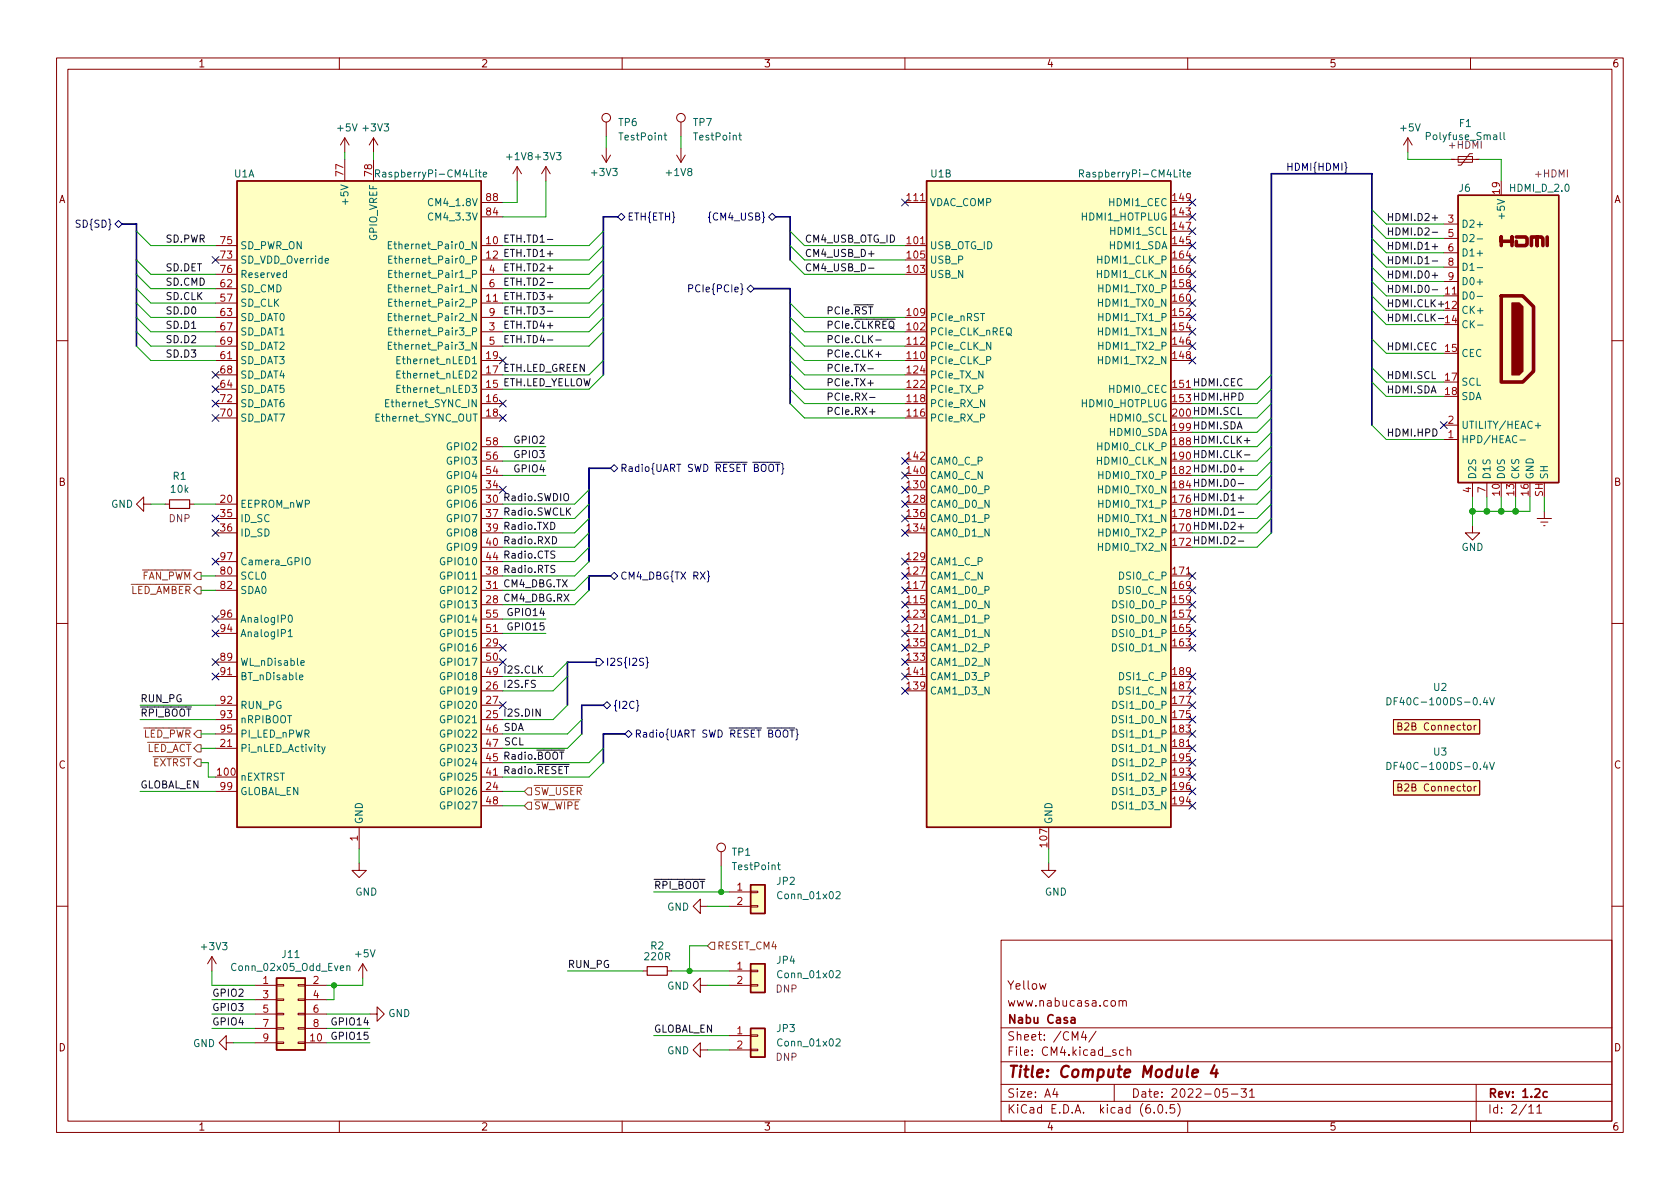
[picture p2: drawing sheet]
<svg xmlns="http://www.w3.org/2000/svg" width="297mm" height="210mm" viewBox="0 0 297 210" stroke-linecap="round" stroke-linejoin="round" font-family="sans-serif">
<g fill="none" stroke="#840000" stroke-width=".18">
<path d="M10 10.2h277v190.1h-277zM12 12.2h273v186.1h-273zM60 10.2v2M110 10.2v2M160 10.2v2M210 10.2v2M260 10.2v2M61 24.4l-.8 1.2M61 24.4v2.5M61 28.2v3.8M61 24.4l.7 1.2M66 24.4v2.5"/>
<path d="M66 28.2v3.8M66 24.4l-.7 1.2M66 24.4l.8 1.2M85.1 35.8h3.8M85.1 38.3h3.8M91.4 29.5l-.7 1.2M91.4 29.5v2.5M91.4 29.5l.8 1.2M96.5 29.5l-.7 1.2M96.5 29.5v2.5M96.5 29.5l.8 1.2M106.4 27.4l.8 1.3"/>
<path d="M107.2 21.6v2.5M107.2 26.2v2.5M107.9 27.4l-.7 1.3M119.6 27.4l.8 1.3M120.4 21.6v2.5M120.4 26.2v2.5M121.2 27.4l-.8 1.3M160 35.8h3.8M207 35.8h3.8M207 38.3h3.8M248.9 24.4l-.7 1.2M248.9 24.4v2.5"/>
<path d="M248.9 24.4l.8 1.2M255.3 39.6h2.5M256.5 28.2h5.1M257.8 27.7h2.5v1h-2.5zM260.3 27.2h-.5l-1.5 2h-.5M38.1 43.4h3.8M38.1 58.7h3.8M38.1 48.5h3.8M38.1 46h3.8M38.1 56.1h3.8M38.1 51h3.8M38.1 53.6h3.8"/>
<path d="M85.1 43.4h3.8M85.1 58.7h3.8M85.1 48.5h3.8M85.1 46h3.8M85.1 56.1h3.8M85.1 51h3.8M85.1 53.6h3.8M160 43.4h3.8M160 58.7h3.8M160 48.5h3.8M160 46h3.8M160 56.1h3.8"/>
<path d="M207 43.4h3.8M207 58.7h3.8M207 48.5h3.8M207 46h3.8M207 56.1h3.8M207 40.9h3.8M207 51h3.8M207 53.6h3.8M255.3 52.3h2.5M255.3 42.2h2.5M255.3 44.7h2.5M255.3 47.2h2.5"/>
<path d="M255.3 49.8h2.5M10 60.2h2M38.1 63.7h3.8M38.1 61.2h3.8M38.1 73.9h3.8M38.1 71.4h3.8M38.1 68.8h3.8M38.1 66.3h3.8M85.1 63.7h3.8M85.1 61.2h3.8M85.1 73.9h3.8M85.1 71.4h3.8"/>
<path d="M85.1 68.8h3.8M85.1 66.3h3.8M85.1 79h3.8M160 63.7h3.8M160 61.2h3.8M160 73.9h3.8M160 71.4h3.8M160 68.8h3.8M160 66.3h3.8M207 63.7h3.8M207 61.2h3.8M207 73.9h3.8"/>
<path d="M207 71.4h3.8M207 68.8h3.8M207 79h3.8M207 76.4h3.8M255.3 77.7h2.5M255.3 75.2h2.5M285 60.2h2M25.4 89.1v-1.2l-1.3 1.2 1.3 1.3v-1.3h1.3M29.2 89.1h.8M33.5 89.1h.8M38.1 91.7h3.8M38.1 89.1h3.8"/>
<path d="M38.1 99.3h3.8M38.1 94.2h3.8M85.1 91.7h3.8M85.1 89.1h3.8M85.1 99.3h3.8M85.1 86.6h3.8M85.1 94.2h3.8M85.1 84.1h3.8M85.1 81.5h3.8M85.1 96.8h3.8M160 91.7h3.8M160 89.1h3.8"/>
<path d="M160 99.3h3.8M160 86.6h3.8M160 94.2h3.8M160 84.1h3.8M160 81.5h3.8M207 91.7h3.8M207 89.1h3.8M207 86.6h3.8M207 94.2h3.8M207 84.1h3.8M207 81.5h3.8M207 96.8h3.8"/>
<path d="M260.3 93v1.2h1.3l-1.3 1.3-1.2-1.3h1.2M260.3 85.3v2.6M262.9 85.3v2.6M271.8 91.7h2.5M272.4 92.3h1.3M272.9 93h.3M273 90.4v1.3M10 110.2h2M38.1 104.4h3.8M38.1 112h3.8M38.1 109.5h3.8M38.1 101.8h3.8"/>
<path d="M38.1 117.1h3.8M38.1 119.6h3.8M85.1 106.9h3.8M85.1 104.4h3.8M85.1 112h3.8M85.1 109.5h3.8M85.1 101.8h3.8M85.1 117.1h3.8M85.1 114.5h3.8M85.1 119.6h3.8M160 106.9h3.8M160 104.4h3.8"/>
<path d="M160 112h3.8M160 109.5h3.8M160 101.8h3.8M160 117.1h3.8M160 114.5h3.8M160 119.6h3.8M207 106.9h3.8M207 104.4h3.8M207 112h3.8M207 109.5h3.8M207 101.8h3.8M207 114.5h3.8"/>
<path d="M207 119.6h3.8M285 110.2h2M38.1 127.2h3.8M38.1 124.7h3.8M38.1 132.3h3.8M38.1 129.8h3.8M38.1 137.4h3.8M38.1 139.9h3.8M85.1 122.2h3.8M85.1 127.2h3.8M85.1 124.7h3.8M85.1 132.3h3.8"/>
<path d="M85.1 129.8h3.8M85.1 137.4h3.8M85.1 134.9h3.8M85.1 139.9h3.8M160 122.2h3.8M207 122.2h3.8M207 127.2h3.8M207 124.7h3.8M207 132.3h3.8M207 129.8h3.8M207 137.4h3.8M207 134.9h3.8"/>
<path d="M207 139.9h3.8M246.4 127.2h15.2v2.6h-15.2zM246.4 138h15.2v2.6h-15.2zM260.7 128.2v.9M260.7 139v.9M261 128.2l-.3 .3M261 139l-.3 .3M63.5 152.6v1.3h1.3l-1.3 1.3-1.3-1.3h1.3M63.5 146.3v3.8M85.1 142.5h3.8M127.5 150.6v2.6M128.9 157.7h3.8"/>
<path d="M132.7 157.6h1.3v.3h-1.3zM185.4 152.6v1.3h1.3l-1.3 1.3-1.3-1.3h1.3M185.4 146.3v3.8M207 142.5h3.8M10 160.2h2M37.5 169.2l-.8 1.2M37.5 169.2v2.5M37.5 169.2l.7 1.2M45.1 174.2h3.8M45.1 176.8h3.8M45.1 179.3h3.8M48.9 179.2h1.3v.2h-1.3z"/>
<path d="M48.9 176.7h1.3v.2h-1.3zM48.9 174.1h1.3v.3h-1.3zM52.7 179.2h1.3v.2h-1.3zM52.7 176.7h1.3v.2h-1.3zM52.7 174.1h1.3v.3h-1.3zM54 174.2h3.8M54 176.8h3.8M54 179.3h3.8M64.1 170.4l-.7 1.3M64.1 170.4v2.6M64.1 170.4l.8 1.3M65.4 179.3h1.3v-1.3l1.2 1.3-1.2 1.3v-1.3"/>
<path d="M113.7 171.7h.7M118 171.7h.7M123.8 160.3v-1.3l-1.2 1.3 1.2 1.2v-1.2h1.3M123.8 174.2v-1.2l-1.2 1.2 1.2 1.3v-1.3h1.3M128.9 171.7h3.8M128.9 174.2h3.8M128.9 160.3h3.8M132.7 174.1h1.3v.3h-1.3zM132.7 171.6h1.3v.2h-1.3zM132.7 160.1h1.3v.3h-1.3zM177 166.3h108v32h-108zM183.8 173.9l.3 1 .3-.7 .2 .7 .3-1"/>
<path d="M197.9 177.1l.2-.2 .3 .1 .1 .9M197.9 176.9v1M198.5 177.1l.2-.2 .4 .1v.9M285 160.2h2M40 184.4v-1.3l-1.3 1.3 1.3 1.3v-1.3h1.3M45.1 184.4h3.8M45.1 181.9h3.8M48.9 184.3h1.3v.2h-1.3zM48.9 181.7h1.3v.3h-1.3zM52.7 184.3h1.3v.2h-1.3zM52.7 181.7h1.3v.3h-1.3zM54 184.4h3.8"/>
<path d="M54 181.9h3.8M60 198.3v2M110 198.3v2M123.8 185.7v-1.3l-1.2 1.3 1.2 1.2v-1.2h1.3M128.9 183.1h3.8M128.9 185.7h3.8M132.7 185.5h1.3v.3h-1.3zM132.7 183h1.3v.3h-1.3zM160 198.3v2M177 194.8h108M177 191.8h108M177 187.8h108"/>
<path d="M177 181.8h108M186.5 192.5l-.4 1h1M186.9 193v1M191.6 182.4l-.4 1h.9M191.9 182.9v1M193.8 182.4l-1.3 1.9M197 191.8v3M198.6 185.7l-.4-.1-.3 .3v.4l.2 .3h.5M199.3 185.8l.2-.2 .4 .1v.9M199.3 185.1v1.5M204.1 196.7v.1M204.9 195.4l.2-.1a.81 .81 0 0 1 .6 .7 .81 .81 0 0 1-.3 .8h-.2a.81 .81 0 0 1-.6-.6 .81 .81 0 0 1 .3-.8z"/>
<path d="M206.2 196.7v.1M207.6 195.3h-.7v.7l.2-.1 .5 .1 .1 .2-.1 .5-.2 .1-.5-.1M208.2 195.1a1.72 1.72 0 0 1 0 2.3M210 198.3v2M217 192.5h-.7l-.1 .7 .2-.1 .5 .1 .2 .2-.1 .5-.2 .1-.6-.1M217.7 193.5h1.2M219.4 192.5h1l-.5 .6 .4 .1v.7l-.2 .1h-.5l-.2-.1M220.9 193l.5-.5v1.5M220.9 194h.9M260 198.3v2M261 191.8v6.5M270.3 195.8l.4-.5v1.5"/>
<path d="M270.3 196.8h.9M271.7 195.8l.5-.5v1.5M271.7 196.8h.9"/>
<circle cx="107.2" cy="20.8" r=".76"/>
<circle cx="120.4" cy="20.8" r=".76"/>
<circle cx="127.5" cy="149.9" r=".76"/>
</g>
<path d="M189.4 180h.6l.1 .9M190.1 180.3l-.5 .1a.29 .29 0 0 0-.3 .2 .29 .29 0 0 0 .3 .3h.5M273.6 193.1l-.5-.1-.3 .3v.4l.2 .3h.6" fill="none" stroke="#840000" stroke-width=".3"/>
<path d="M210.8 189.8l1-.2v-.4l-.2-.1-.6 .1-.2 1 .2 .3 .6-.1M214.7 188.4l-.6 1.4h1.2M215.1 189.1l-.2 1.4" fill="none" stroke="#840000" stroke-width=".4"/>
<g fill="#ffffc2" stroke="#ffffc2" stroke-width=".18">
<path d="M132.7 170.4h2.6v5.1h-2.6z"/>
<path d="M257.8 34.5h17.8v50.8h-17.8z"/>
<path d="M132.7 156.5h2.6v5h-2.6z"/>
<path d="M246.4 127.2h15.2v2.6h-15.2z"/>
<path d="M246.4 138h15.2v2.6h-15.2z"/>
<path d="M132.7 181.9h2.6v5h-2.6z"/>
<path d="M163.8 32h43.2v114.3h-43.2z"/>
<path d="M48.9 173h5.1v12.7h-5.1z"/>
<path d="M41.9 32h43.2v114.3h-43.2z"/>
</g>
<path d="M41.9 32h43.2v114.3h-43.2zM163.8 32h43.2v114.3h-43.2zM257.8 34.5h17.8v50.8h-17.8zM132.7 156.5h2.6v5h-2.6zM48.9 173h5.1v12.7h-5.1zM132.7 170.4h2.6v5.1h-2.6zM132.7 181.9h2.6v5h-2.6z" fill="none" stroke="#840000" stroke-width=".25"/>
<g fill="none" stroke="#006464" stroke-width=".18">
<path d="M66.4 30.7l.6-.1 .1-.1v-.3l-.7-.2v1.3M66.7 30.7l.4 .6M84.6 30.5h.5M84.8 30v1.1l.3 .2M85.5 30.9l.6-.1-.1-.3h-.4l-.1 .1v.6h.5M117.4 23.9h.5M117.6 23.5v1.1l.3 .2M130.6 23.9h.5M130.8 23.5v1.1l.3 .2M190.9 30.7l.6-.1 .1-.1-.1-.3-.6-.2v1.3M191.2 30.7l.4 .6M209.1 30.5h.4"/>
<path d="M209.2 30v1.1l.3 .2M209.9 30.9l.6-.1v-.3h-.4l-.2 .1 .1 .6h.5M265.2 23.4v1.1l.2 .2M265.9 23.4v1.1l.2 .2M50.7 48.3l-.4-.1-.2 .3 .1 .5h.5M50.7 47.8v1.3M57.5 46.1l.6-.1-.1-.2-.3-.1-.2 .2 .1 .6h.4M68.7 43.3h.4M68.7 51h.4M68.7 56h.4M68.7 53.5h.4M68.7 45.9h.4"/>
<path d="M68.7 58.6h.4M68.7 48.4h.4M69.3 42.7h-.6v1.3h.6M69.3 50.4h-.6v1.2h.6M69.3 55.4h-.6v1.3h.6M69.3 52.9h-.6v1.3h.6M69.3 45.3h-.6v1.2h.6M69.3 58h-.6v1.2h.6M69.3 47.8h-.6v1.3h.6M261.2 52.4h.9M261.2 42.2h.9M261.2 47.3h.9"/>
<path d="M261.2 57.5h1M68.2 71.3h.4M68.7 61.1h.4M68.8 70.7h-.6v1.2h.6M69.3 60.5h-.6v1.3h.6M70.2 68.7h.4M70.2 66.2h.4M70.2 63.7h.4M70.8 68.1h-.6v1.3h.6M70.8 65.6h-.6v1.3h.6M70.8 63.1h-.6v1.2h.6M83.5 64.3h.8"/>
<path d="M268.7 77.8h1M271.5 75.3h.9M271.9 74.8v1M54.2 98.7l.1-.1a.43 .43 0 0 1 .5 .4v.5a.42 .42 0 0 1-.4 .4 .42 .42 0 0 1-.4-.4v-.5zM51 111.7l.3-.4v1.3M51 112.6h.7M51.1 108.8h.2a.68 .68 0 0 1 .4 .6 .68 .68 0 0 1-.4 .6 .84 .84 0 0 1-.2-1.2zM53 119.8l.6-.1-.1-.3h-.4l-.1 .1v.6h.5M53.2 117.2l.6-.1-.1-.2-.3-.1-.2 .2 .1 .6h.4M56.1 132.1h.5M56.3 131.6v1.1l.3 .2M56.9 132.1l.3 .8"/>
<path d="M57.5 132.1l-.4 1.1-.2 .1M245.2 123.4a.64 .64 0 0 1 .8 .6 .64 .64 0 0 1-.8 .6zM245.2 134.8a.64 .64 0 0 1 .8 .6 .64 .64 0 0 1-.8 .7zM263.4 123.4l.4 1.2 .4-1.2M263.4 134.8l.4 1.3 .4-1.3M137.5 152.9h.5M137.7 152.5v1.1l.3 .2M147.8 157.8l.5-.1 .2 .3-.7 .9h.7M61.3 170.9l.2-.1h.3l.1 .8M61.3 170.8v.8M147.8 171.8l.5-.2 .2 .4-.7 .9h.7M147.8 183.8l.5-.1 .2 .4-.7 .9h.7"/>
</g>
<path d="M265.4 43.4v-1.5v.8h1.9v-.8v1.5M265.4 52.3h3.8l1.9 1.9v11.5l-1.9 1.9h-3.8zM268.1 41.9h1.6l.3 .3v1l-.3 .2h-1.6v-.7M270.8 43.4v-1.5h1v1.5v-1.5h.7l.3 .3v1.2M273.6 41.9v1.5" fill="none" stroke="#840000" stroke-width=".63"/>
<path d="M267.3 53.6h1.3l.6 .6v11.5l-.6 .6h-1.3z" fill="#840000" stroke="#840000" stroke-width=".25"/>
<path d="M30 88.4h3.5v1.5h-3.5zM114.4 170.9h3.6v1.6h-3.6z" fill="none" stroke="#840000" stroke-width=".2"/>
<g fill="none" stroke="#000084" stroke-width=".18">
<path d="M20.3 39.6l.7-.6 .6 .6-.6 .7zM109.2 38.3l.7-.6 .6 .6-.6 .7zM135.9 38.3l.6-.6 .7 .6-.7 .7zM159.4 35.2l1.2 1.2M160.6 35.2l-1.2 1.2M210.2 37.7l1.2 1.3M210.2 35.2l1.2 1.2M211.4 35.2l-1.2 1.2M211.4 37.7l-1.2 1.3M237.7 28.7l.3 .2v.6l.2 .1-.2 .2v.6l-.3 .2M37.5 45.4l1.2 1.2M38.7 45.4l-1.2 1.2"/>
<path d="M121.8 51h.6l.1-.2-.1-.3-.6-.1v1.2M132.1 51l.6-.6 .6 .6-.6 .7zM210.2 45.4l1.2 1.2M210.2 40.3l1.2 1.2M210.2 50.4l1.2 1.3M210.2 58.1l1.2 1.2M210.2 55.5l1.2 1.2M210.2 53l1.2 1.2M210.2 47.9l1.2 1.2M210.2 42.8l1.2 1.2M211.4 45.4l-1.2 1.2M211.4 40.3l-1.2 1.2"/>
<path d="M211.4 50.4l-1.2 1.3M211.4 58.1l-1.2 1.2M211.4 55.5l-1.2 1.2M211.4 53l-1.2 1.2M211.4 47.9l-1.2 1.2M211.4 42.8l-1.2 1.2M37.5 73.3l1.2 1.2M37.5 70.8l1.2 1.2M37.5 68.2l1.2 1.2M37.5 65.7l1.2 1.2M38.7 73.3l-1.2 1.2M38.7 70.8l-1.2 1.2"/>
<path d="M38.7 68.2l-1.2 1.2M38.7 65.7l-1.2 1.2M88.3 70.8l1.2 1.2M88.3 63.1l1.2 1.3M88.3 73.3l1.2 1.2M89.5 70.8l-1.2 1.2M89.5 63.1l-1.2 1.3M89.5 73.3l-1.2 1.2M210.2 60.6l1.2 1.2M210.2 63.1l1.2 1.3M211.4 60.6l-1.2 1.2M211.4 63.1l-1.2 1.3"/>
<path d="M254.7 74.6l1.2 1.2M255.9 74.6l-1.2 1.2M37.5 91.1l1.2 1.2M37.5 93.6l1.2 1.2M37.5 98.7l1.2 1.2M38.7 91.1l-1.2 1.2M38.7 93.6l-1.2 1.2M38.7 98.7l-1.2 1.2M88.3 86l1.2 1.2M89.5 86l-1.2 1.2M107.9 82.8l.7-.6 .6 .6-.6 .6zM159.4 80.9l1.2 1.2"/>
<path d="M159.4 83.5l1.2 1.2M159.4 86l1.2 1.2M159.4 91.1l1.2 1.2M159.4 93.6l1.2 1.2M159.4 98.7l1.2 1.2M159.4 88.5l1.2 1.3M160.6 80.9l-1.2 1.2M160.6 83.5l-1.2 1.2M160.6 86l-1.2 1.2M160.6 91.1l-1.2 1.2M160.6 98.7l-1.2 1.2M160.6 93.6l-1.2 1.2"/>
<path d="M160.6 88.5l-1.2 1.3M37.5 111.4l1.2 1.2M37.5 108.9l1.2 1.2M37.5 116.5l1.2 1.2M37.5 119l1.2 1.2M38.7 111.4l-1.2 1.2M38.7 108.9l-1.2 1.2M38.7 116.5l-1.2 1.2M38.7 119l-1.2 1.2M88.3 113.9l1.2 1.3M88.3 116.5l1.2 1.2M89.5 113.9l-1.2 1.3"/>
<path d="M89.5 116.5l-1.2 1.2M105.4 116.5h.6l.7 .6-.7 .6h-.6zM107.9 101.8l.7-.6 .6 .6-.6 .7zM114.2 116.2l.3 .2v.6l.1 .2-.1 .2v.6l-.3 .1M125 101l.3 .2v.6l.2 .1-.2 .2v.6l-.3 .2M159.4 108.9l1.2 1.2M159.4 101.2l1.2 1.3M159.4 103.8l1.2 1.2M159.4 111.4l1.2 1.2M159.4 119l1.2 1.2M159.4 113.9l1.2 1.3M159.4 116.5l1.2 1.2"/>
<path d="M159.4 106.3l1.2 1.2M160.6 111.4l-1.2 1.2M160.6 106.3l-1.2 1.2M160.6 103.8l-1.2 1.2M160.6 108.9l-1.2 1.2M160.6 101.2l-1.2 1.3M160.6 119l-1.2 1.2M160.6 113.9l-1.2 1.3M160.6 116.5l-1.2 1.2M210.2 106.3l1.2 1.2M210.2 111.4l1.2 1.2M210.2 103.8l1.2 1.2"/>
<path d="M210.2 101.2l1.2 1.3M210.2 108.9l1.2 1.2M210.2 119l1.2 1.2M210.2 113.9l1.2 1.3M211.4 106.3l-1.2 1.2M211.4 111.4l-1.2 1.2M211.4 103.8l-1.2 1.2M211.4 101.2l-1.2 1.3M211.4 108.9l-1.2 1.2M211.4 119l-1.2 1.2M211.4 113.9l-1.2 1.3M88.3 124.1l1.2 1.2"/>
<path d="M89.5 124.1l-1.2 1.2M106.7 124.7l.6-.6 .6 .6-.6 .6zM110.5 129.8l.6-.6 .7 .6-.7 .6zM112.5 123.8l.3 .2v.6l.1 .2-.1 .2v.6l-.3 .2M159.4 121.6l1.2 1.2M160.6 121.6l-1.2 1.2M210.2 136.8l1.2 1.2M210.2 134.3l1.2 1.2M210.2 139.3l1.2 1.3M210.2 129.2l1.2 1.2M210.2 124.1l1.2 1.2M210.2 121.6l1.2 1.2"/>
<path d="M210.2 126.6l1.2 1.3M210.2 131.7l1.2 1.2M211.4 136.8l-1.2 1.2M211.4 134.3l-1.2 1.2M211.4 139.3l-1.2 1.3M211.4 129.2l-1.2 1.2M211.4 124.1l-1.2 1.2M211.4 121.6l-1.2 1.2M211.4 126.6l-1.2 1.3M211.4 131.7l-1.2 1.2M210.2 141.9l1.2 1.2M211.4 141.9l-1.2 1.2"/>
</g>
<path d="M34.3 104.4l.6-.6h.7v1.2h-.7zM34.9 101.2h.7v1.3h-.7l-.6-.7zM34.9 134.2h.7v1.3h-.7l-.6-.6zM34.9 131.7h.7v1.3h-.7l-.6-.7zM34.9 129.2h.7v1.2h-.7l-.6-.6zM93.3 139.3h.7v1.3h-.7l-.6-.7zM93.3 141.9h.7v1.2h-.7l-.6-.6zM125.7 166.6h.7v1.3h-.7l-.6-.6z" fill="none" stroke="#725600" stroke-width=".18"/>
<g fill="none" stroke="#0f0f0f" stroke-width=".18">
<path d="M253.2 38.5h1M96.8 50h.9M96.8 55h.9M96.8 42.3h.9M153.6 47.4h.9M153.6 44.9h.9M253.2 46.2h1M253.2 48.7h1M253.2 43.6h1M253.2 41.1h1M253.2 51.2h1M254.3 56.3h1"/>
<path d="M96.8 60.1h.9M153.4 65.2h1M153.4 67.7h1M153.7 70.3h1M153.7 72.8h1M154.8 60.1h1M154.8 62.7h1M220 77.9h1M97.4 92.4a.64 .64 0 0 1 .7 .6 .64 .64 0 0 1-.7 .6zM97.7 94.9a.64 .64 0 0 1 .7 .6 .64 .64 0 0 1-.7 .7zM98.1 97.5l-.5-.1-.2 .2v.3l.6 .3 .1 .3-.2 .2-.5-.1M218.9 83h1"/>
<path d="M218.9 85.5h1M218.9 95.7h1M218.9 93.1h1M218.9 90.6h1M218.9 88.1h1M220 80.4h1M98.1 100h-.5l-.2 .1v.4l.6 .2 .1 .3-.2 .2h-.5"/>
</g>
<path d="M21.6 39.6h2.5v21.6M109.2 38.3h-2.5v28M137.2 38.3h2.5v7.7M133.3 51h6.4v20.4M242.6 75.2v-44.5h-17.8v63.5M107.9 82.8h-3.8v16.5M105.4 117.1h-5.1v7.6M107.9 101.8h-3.8v2.6M106.7 124.7h-3.8v5.1M110.5 129.8h-3.8v5.1" fill="none" stroke="#000084" stroke-width=".3"/>
<g fill="none" stroke="#009600" stroke-width=".18">
<path d="M61 26.9v1.3M66 26.9v1.3M91.4 32v3.8h-2.5M96.5 32v6.3h-7.6M107.2 24.1v2.1M120.4 24.1v2.1M242.6 37.1l2.5 2.5h10.2M242.6 39.6l2.5 2.6h10.2M248.9 26.9v1.3h7.6M261.6 28.2h3.8v3.8M24.1 46l2.6 2.5h11.4M24.1 40.9l2.6 2.5h11.4"/>
<path d="M24.1 58.7l2.6 2.5h11.4M24.1 53.6l2.6 2.5h11.4M24.1 48.5l2.6 2.5h11.4M24.1 51l2.6 2.6h11.4M24.1 56.1l2.6 2.6h11.4M106.7 46l-2.6 2.5h-15.2M106.7 43.4l-2.6 2.6h-15.2M106.7 40.9l-2.6 2.5h-15.2M106.7 58.7l-2.6 2.5h-15.2M106.7 53.6l-2.6 2.5h-15.2M106.7 48.5l-2.6 2.5h-15.2M106.7 51l-2.6 2.6h-15.2"/>
<path d="M106.7 56.1l-2.6 2.6h-15.2M139.7 46l2.5 2.5h17.8M139.7 43.4l2.5 2.6h17.8M139.7 40.9l2.5 2.5h17.8M139.7 58.7l2.5 2.5h17.8M139.7 53.6l2.5 2.5h17.8M139.7 56.1l2.5 2.6h17.8M242.6 54.9l2.5 2.5h10.2M242.6 42.2l2.5 2.5h10.2M242.6 44.7l2.5 2.5h10.2M242.6 59.9l2.5 2.6h10.2M242.6 52.3l2.5 2.6h10.2"/>
<path d="M242.6 47.2l2.5 2.6h10.2M242.6 49.8l2.5 2.5h10.2M24.1 61.2l2.6 2.5h11.4M88.9 79h7.6M106.7 66.3l-2.6 2.5h-15.2M106.7 63.7l-2.6 2.6h-15.2M139.7 66.3l2.5 2.5h17.8M139.7 61.2l2.5 2.5h17.8M139.7 63.7l2.5 2.6h17.8M139.7 71.4l2.5 2.5h17.8M139.7 68.8l2.5 2.6h17.8M224.8 79l-2.6 2.5h-11.4"/>
<path d="M224.8 76.4l-2.6 2.6h-11.4M224.8 66.3l-2.6 2.5h-11.4M224.8 73.9l-2.6 2.5h-11.4M224.8 71.4l-2.6 2.5h-11.4M224.8 68.8l-2.6 2.6h-11.4M242.6 67.6l2.5 2.5h10.2M242.6 75.2l2.5 2.5h10.2M242.6 65l2.5 2.6h10.2M26.7 89.1h2.5M34.3 89.1h3.8M88.9 84.1h7.6M88.9 81.5h7.6"/>
<path d="M104.1 89.1l-2.5 2.6h-12.7M104.1 86.6l-2.5 2.5h-12.7M104.1 91.7l-2.5 2.5h-12.7M104.1 99.3l-2.5 2.5h-12.7M104.1 96.8l-2.5 2.5h-12.7M104.1 94.2l-2.5 2.6h-12.7M224.8 89.1l-2.6 2.6h-11.4M224.8 86.6l-2.6 2.5h-11.4M224.8 91.7l-2.6 2.5h-11.4M224.8 94.2l-2.6 2.6h-11.4M224.8 81.5l-2.6 2.6h-11.4M224.8 84.1l-2.6 2.5h-11.4"/>
<path d="M260.3 87.9v5.1M262.9 87.9v2.5M265.4 87.9v2.5M268 87.9v2.5M270.5 87.9v2.5h-10.2M273 87.9v2.5M35.6 104.4h2.5M35.6 101.8h2.5M88.9 112h7.6M88.9 109.5h7.6M100.3 119.6l-2.5 2.6h-8.9M100.3 117.1l-2.5 2.5h-8.9"/>
<path d="M104.1 104.4l-2.5 2.5h-12.7M104.1 101.8l-2.5 2.6h-12.7M24.8 139.9h13.3M24.8 124.7h13.3M24.8 127.2h13.3M35.6 129.8h2.5M35.6 132.3h2.5M35.6 134.9h1.2v2.5h1.3M88.9 139.9h3.8M100.3 124.7l-2.5 2.5h-8.9M102.9 127.2l-2.6 2.6h-11.4M102.9 129.8l-2.6 2.5h-11.4"/>
<path d="M106.7 132.3l-2.6 2.6h-15.2M106.7 134.9l-2.6 2.5h-15.2M63.5 150.1v2.5M88.9 142.5h3.8M115.6 157.7h13.3M127.5 153.2v4.5M185.4 150.1v2.5M37.5 171.7v2.5h7.6M37.5 179.3h7.6M37.5 176.8h7.6M57.8 179.3h7.6M59.1 174.2v2.6h-1.3"/>
<path d="M64.1 173v1.2h-6.3M100.3 171.7h13.4M118.7 171.7h10.2M125.1 174.2h3.8M125.1 167.3h-3.2v4.4M125.1 160.3h3.8M37.5 181.9h7.6M41.3 184.4h3.8M57.8 184.4h7.6M57.8 181.9h7.6M115.6 183.1h13.3M125.1 185.7h3.8"/>
</g>
<g fill="#009600" stroke="#009600" stroke-width=".18">
<circle cx="265.4" cy="90.4" r=".51"/>
<circle cx="262.9" cy="90.4" r=".51"/>
<circle cx="268" cy="90.4" r=".51"/>
<circle cx="260.3" cy="90.4" r=".51"/>
<circle cx="127.5" cy="157.7" r=".46"/>
<circle cx="121.9" cy="171.7" r=".46"/>
<circle cx="59.1" cy="174.2" r=".46"/>
</g>
<text font-size="2.8" fill="#840000" x="178" y="190.6">Title: Compute Module 4</text>
<g font-size="2.1" fill="#840000">
<text x="178" y="178">www.nabucasa.com</text>
<text x="178" y="175">Yellow</text>
<text x="178" y="184">Sheet: /CM4/</text>
<text x="178" y="181">Nabu Casa</text>
<text x="178" y="186.7">File: CM4.kicad_sch</text>
<text x="178" y="196.9">KiCad E.D.A. kicad (6.0.5)</text>
<text x="178" y="194.1">Size: A4</text>
<text x="200" y="194.1">Date: 2022-05-31</text>
<text x="263" y="194.1">Rev: 1.2c</text>
<text x="263" y="196.9">Id: 2/11</text>
</g>
<g font-size="1.8" fill="#840000">
<text x="35" y="11.9">1</text>
<text x="85" y="11.9">2</text>
<text x="135" y="11.9">3</text>
<text x="185" y="11.9">4</text>
<text x="235" y="11.9">5</text>
<text x="285" y="11.9">6</text>
<text x="10.3" y="35.9">A</text>
<text x="285.3" y="35.9">A</text>
<text x="10.3" y="85.9">B</text>
<text x="285.3" y="85.9">B</text>
<text x="247.6" y="129.2">B2B Connector</text>
<text x="10.3" y="135.9">C</text>
<text x="285.3" y="135.9">C</text>
<text x="247.6" y="139.9">B2B Connector</text>
<text x="10.3" y="185.9">D</text>
<text x="285.3" y="185.9">D</text>
<text x="35" y="199.9">1</text>
<text x="85" y="199.9">2</text>
<text x="135" y="199.9">3</text>
<text x="185" y="199.9">4</text>
<text x="235" y="199.9">5</text>
<text x="285" y="199.9">6</text>
</g>
<g font-size="1.8" fill="#006464">
<text x="59.7" y="23.2">+5V</text>
<text x="64.3" y="23.2">+3V3</text>
<text x="109.4" y="22.3">TP6</text>
<text x="122.6" y="22.3">TP7</text>
<text x="247.7" y="23.2">+5V</text>
<text x="258" y="22.5">F1</text>
<text x="89.7" y="28.3">+1V8 +3V3</text>
<text x="109.6" y="24.8">TestPoint</text>
<text x="122.8" y="24.8">TestPoint</text>
<text x="252.5" y="24.8">Polyfuse_Small</text>
<text x="41.4" y="31.4">U1A</text>
<text x="61.6" y="35.7" transform="rotate(-90 61.6 35.7)">+5V</text>
<text x="67.3" y="31.4">RaspberryPi-CM4Lite</text>
<text x="104.7" y="31.1">+3V3</text>
<text x="117.9" y="31.1">+1V8</text>
<text x="164.6" y="31.4">U1B</text>
<text x="191.7" y="31.4">RaspberryPi-CM4Lite</text>
<text x="258" y="33.9">J6</text>
<text x="267.1" y="33.9">HDMI_D_2.0</text>
<text x="76.2" y="39">CM4_3.3V</text>
<text x="76.2" y="36.4">CM4_1.8V</text>
<text x="164.3" y="36.4">VDAC_COMP</text>
<text x="191.4" y="39">HDMI1_HOTPLUG</text>
<text x="196.3" y="36.4">HDMI1_CEC</text>
<text x="196.5" y="41.5">HDMI1_SCL</text>
<text x="258.3" y="40.3">D2+</text>
<text x="266.1" y="38.2" transform="rotate(-90 266.1 38.2)">+5V</text>
<text x="42.4" y="46.6">SD_VDD_Override</text>
<text x="42.4" y="44.1">SD_PWR_ON</text>
<text x="66.7" y="42.6" transform="rotate(-90 66.7 42.6)">GPIO_VREF</text>
<text x="69.8" y="44.1">Ethernet_Pair0_N</text>
<text x="69.9" y="46.6">Ethernet_Pair0_P</text>
<text x="164.3" y="44.1">USB_OTG_ID</text>
<text x="164.3" y="46.6">USB_P</text>
<text x="194.2" y="46.6">HDMI1_CLK_P</text>
<text x="196.3" y="44.1">HDMI1_SDA</text>
<text x="258.3" y="42.8">D2-</text>
<text x="258.3" y="45.3">D1+</text>
<text x="258.3" y="47.9">D1-</text>
<text x="42.4" y="51.7">SD_CMD</text>
<text x="42.4" y="49.1">Reserved</text>
<text x="69.8" y="51.7">Ethernet_Pair1_N</text>
<text x="69.9" y="49.1">Ethernet_Pair1_P</text>
<text x="164.3" y="49.1">USB_N</text>
<text x="194.1" y="49.1">HDMI1_CLK_N</text>
<text x="194.6" y="51.7">HDMI1_TX0_P</text>
<text x="258.3" y="53">D0-</text>
<text x="258.3" y="50.4">D0+</text>
<text x="42.4" y="54.2">SD_CLK</text>
<text x="42.4" y="56.8">SD_DAT0</text>
<text x="42.4" y="59.3">SD_DAT1</text>
<text x="69.8" y="56.8">Ethernet_Pair2_N</text>
<text x="69.9" y="54.2">Ethernet_Pair2_P</text>
<text x="69.9" y="59.3">Ethernet_Pair3_P</text>
<text x="164.3" y="59.3">PCIe_CLK_nREQ</text>
<text x="164.3" y="56.8">PCIe_nRST</text>
<text x="194.5" y="59.3">HDMI1_TX1_N</text>
<text x="194.5" y="54.2">HDMI1_TX0_N</text>
<text x="194.6" y="56.8">HDMI1_TX1_P</text>
<text x="258.3" y="55.5">CK+</text>
<text x="258.3" y="58">CK-</text>
<text x="42.4" y="64.4">SD_DAT3</text>
<text x="42.4" y="61.8">SD_DAT2</text>
<text x="69.8" y="61.8">Ethernet_Pair3_N</text>
<text x="70.8" y="64.4">Ethernet_nLED1</text>
<text x="164.3" y="64.4">PCIe_CLK_P</text>
<text x="164.3" y="61.8">PCIe_CLK_N</text>
<text x="194.5" y="64.4">HDMI1_TX2_N</text>
<text x="194.6" y="61.8">HDMI1_TX2_P</text>
<text x="258.3" y="63.1">CEC</text>
<text x="42.4" y="69.5">SD_DAT5</text>
<text x="42.4" y="66.9">SD_DAT4</text>
<text x="70.8" y="69.5">Ethernet_nLED3</text>
<text x="70.8" y="66.9">Ethernet_nLED2</text>
<text x="164.3" y="69.5">PCIe_TX_P</text>
<text x="164.3" y="66.9">PCIe_TX_N</text>
<text x="196.3" y="69.5">HDMI0_CEC</text>
<text x="258.3" y="68.2">SCL</text>
<text x="258.3" y="70.7">SDA</text>
<text x="42.4" y="74.5">SD_DAT7</text>
<text x="42.4" y="72">SD_DAT6</text>
<text x="66.8" y="74.5">Ethernet_SYNC_OUT</text>
<text x="68.8" y="72">Ethernet_SYNC_IN</text>
<text x="164.3" y="74.5">PCIe_RX_P</text>
<text x="164.3" y="72">PCIe_RX_N</text>
<text x="191.4" y="72">HDMI0_HOTPLUG</text>
<text x="196.3" y="77.1">HDMI0_SDA</text>
<text x="196.5" y="74.5">HDMI0_SCL</text>
<text x="258.3" y="75.8">UTILITY/HEAC+</text>
<text x="79.2" y="82.2">GPIO3</text>
<text x="79.2" y="79.6">GPIO2</text>
<text x="164.3" y="82.2">CAM0_C_P</text>
<text x="194.1" y="82.2">HDMI0_CLK_N</text>
<text x="194.2" y="79.6">HDMI0_CLK_P</text>
<text x="258.3" y="78.4">HPD/HEAC-</text>
<text x="19.6" y="89.8">GND</text>
<text x="30.3" y="87.1">10k</text>
<text x="30.6" y="84.8">R1</text>
<text x="42.4" y="89.8">EEPROM_nWP</text>
<text x="79.2" y="89.8">GPIO6</text>
<text x="79.2" y="87.2">GPIO5</text>
<text x="79.2" y="84.7">GPIO4</text>
<text x="164.3" y="89.8">CAM0_D0_N</text>
<text x="164.3" y="87.2">CAM0_D0_P</text>
<text x="164.3" y="84.7">CAM0_C_N</text>
<text x="194.5" y="87.2">HDMI0_TX0_N</text>
<text x="194.6" y="89.8">HDMI0_TX1_P</text>
<text x="194.6" y="84.7">HDMI0_TX0_P</text>
<text x="261" y="84.8" transform="rotate(-90 261 84.8)">D2S</text>
<text x="263.5" y="84.8" transform="rotate(-90 263.5 84.8)">D1S</text>
<text x="266.1" y="84.8" transform="rotate(-90 266.1 84.8)">D0S</text>
<text x="268.6" y="84.8" transform="rotate(-90 268.6 84.8)">CKS</text>
<text x="271.1" y="84.8" transform="rotate(-90 271.1 84.8)">GND</text>
<text x="273.7" y="84.8" transform="rotate(-90 273.7 84.8)">SH</text>
<text x="42.4" y="92.3">ID_SC</text>
<text x="42.4" y="94.9">ID_SD</text>
<text x="79.2" y="92.3">GPIO7</text>
<text x="79.2" y="94.9">GPIO8</text>
<text x="164.3" y="94.9">CAM0_D1_N</text>
<text x="164.3" y="92.3">CAM0_D1_P</text>
<text x="194.5" y="92.3">HDMI0_TX1_N</text>
<text x="194.6" y="94.9">HDMI0_TX2_P</text>
<text x="42.4" y="99.9">Camera_GPIO</text>
<text x="78.2" y="99.9">GPIO10</text>
<text x="79.2" y="97.4">GPIO9</text>
<text x="164.3" y="99.9">CAM1_C_P</text>
<text x="194.5" y="97.4">HDMI0_TX2_N</text>
<text x="258.4" y="97.4">GND</text>
<text x="42.4" y="102.5">SCL0</text>
<text x="42.4" y="105">SDA0</text>
<text x="78.2" y="107.6">GPIO13</text>
<text x="78.2" y="105">GPIO12</text>
<text x="78.2" y="102.5">GPIO11</text>
<text x="164.3" y="107.6">CAM1_D0_N</text>
<text x="164.3" y="105">CAM1_D0_P</text>
<text x="164.3" y="102.5">CAM1_C_N</text>
<text x="197.2" y="107.6">DSI0_D0_P</text>
<text x="198" y="105">DSI0_C_N</text>
<text x="198.1" y="102.5">DSI0_C_P</text>
<text x="42.4" y="112.6">AnalogIP1</text>
<text x="42.4" y="110.1">AnalogIP0</text>
<text x="78.2" y="112.6">GPIO15</text>
<text x="78.2" y="110.1">GPIO14</text>
<text x="164.3" y="112.6">CAM1_D1_N</text>
<text x="164.3" y="110.1">CAM1_D1_P</text>
<text x="197.1" y="110.1">DSI0_D0_N</text>
<text x="197.2" y="112.6">DSI0_D1_P</text>
<text x="42.4" y="117.7">WL_nDisable</text>
<text x="78.2" y="115.2">GPIO16</text>
<text x="78.2" y="117.7">GPIO17</text>
<text x="164.3" y="117.7">CAM1_D2_N</text>
<text x="164.3" y="115.2">CAM1_D2_P</text>
<text x="197.1" y="115.2">DSI0_D1_N</text>
<text x="42.4" y="120.3">BT_nDisable</text>
<text x="42.4" y="125.3">RUN_PG</text>
<text x="78.2" y="122.8">GPIO19</text>
<text x="78.2" y="125.3">GPIO20</text>
<text x="78.2" y="120.3">GPIO18</text>
<text x="164.3" y="122.8">CAM1_D3_N</text>
<text x="164.3" y="120.3">CAM1_D3_P</text>
<text x="197.2" y="125.3">DSI1_D0_P</text>
<text x="198" y="122.8">DSI1_C_N</text>
<text x="198.1" y="120.3">DSI1_C_P</text>
<text x="246.7" y="124.7">DF40C-100DS-0.4V</text>
<text x="253.5" y="122.2">U2</text>
<text x="42.4" y="127.9">nRPIBOOT</text>
<text x="42.4" y="130.4">PI_LED_nPWR</text>
<text x="78.2" y="127.9">GPIO21</text>
<text x="78.2" y="130.4">GPIO22</text>
<text x="197.1" y="127.9">DSI1_D0_N</text>
<text x="197.2" y="130.4">DSI1_D1_P</text>
<text x="42.4" y="133">Pi_nLED_Activity</text>
<text x="78.2" y="135.5">GPIO24</text>
<text x="78.2" y="133">GPIO23</text>
<text x="197.1" y="133">DSI1_D1_N</text>
<text x="197.2" y="135.5">DSI1_D2_P</text>
<text x="246.7" y="136.1">DF40C-100DS-0.4V</text>
<text x="253.5" y="133.6">U3</text>
<text x="42.4" y="138">nEXTRST</text>
<text x="42.4" y="140.6">GLOBAL_EN</text>
<text x="78.2" y="140.6">GPIO26</text>
<text x="78.2" y="138">GPIO25</text>
<text x="78.2" y="143.1">GPIO27</text>
<text x="197.1" y="138">DSI1_D2_N</text>
<text x="197.1" y="143.1">DSI1_D3_N</text>
<text x="197.2" y="140.6">DSI1_D3_P</text>
<text x="64.1" y="145.8" transform="rotate(-90 64.1 145.8)">GND</text>
<text x="186.1" y="145.8" transform="rotate(-90 186.1 145.8)">GND</text>
<text x="129.5" y="151.3">TP1</text>
<text x="129.7" y="153.9">TestPoint</text>
<text x="62.8" y="158.4">GND</text>
<text x="117.9" y="161">GND</text>
<text x="137.4" y="156.5">JP2</text>
<text x="137.8" y="159">Conn_01x02</text>
<text x="184.7" y="158.4">GND</text>
<text x="115.1" y="167.9">R2</text>
<text x="35.7" y="168">+3V3</text>
<text x="41.4" y="171.7">Conn_02x05_Odd_Even</text>
<text x="50" y="169.4">J11</text>
<text x="62.9" y="169.3">+5V</text>
<text x="114.1" y="169.8">220R</text>
<text x="137.4" y="170.4">JP4</text>
<text x="137.8" y="173">Conn_01x02</text>
<text x="68.6" y="179.8">GND</text>
<text x="117.9" y="175">GND</text>
<text x="34.1" y="185.1">GND</text>
<text x="137.4" y="182.5">JP3</text>
<text x="137.8" y="185">Conn_01x02</text>
<text x="117.9" y="186.4">GND</text>
</g>
<g font-size="1.8" fill="#840084">
<text x="256.3" y="26.3">+HDMI</text>
<text x="271.5" y="31.4">+HDMI</text>
<text x="29.9" y="92.3">DNP</text>
<text x="137.2" y="175.5">DNP</text>
<text x="137.2" y="187.6">DNP</text>
</g>
<g font-size="1.8" fill="#a90000">
<text x="60.7" y="31.1" transform="rotate(-90 60.7 31.1)">77</text>
<text x="65.8" y="31.1" transform="rotate(-90 65.8 31.1)">78</text>
<text x="86" y="35.6">88</text>
<text x="160.4" y="35.6">111</text>
<text x="207.4" y="35.6">149</text>
<text x="265.2" y="34.3" transform="rotate(-90 265.2 34.3)">19</text>
<text x="86" y="38.1">84</text>
<text x="207.4" y="38.1">143</text>
<text x="207.4" y="40.6">147</text>
<text x="256" y="39.4">3</text>
<text x="256" y="41.9">5</text>
<text x="39" y="45.7">73</text>
<text x="39" y="43.2">75</text>
<text x="160.4" y="43.2">101</text>
<text x="160.4" y="45.7">105</text>
<text x="207.4" y="43.2">145</text>
<text x="207.4" y="45.7">164</text>
<text x="256" y="44.4">6</text>
<text x="256" y="47">8</text>
<text x="39" y="53.3">57</text>
<text x="39" y="50.8">62</text>
<text x="39" y="48.3">76</text>
<text x="86.5" y="48.3">4</text>
<text x="86.5" y="50.8">6</text>
<text x="160.4" y="48.3">103</text>
<text x="207.4" y="50.8">158</text>
<text x="207.4" y="53.3">160</text>
<text x="207.4" y="48.3">166</text>
<text x="255.6" y="52.1">11</text>
<text x="256" y="49.5">9</text>
<text x="39" y="55.9">63</text>
<text x="39" y="58.4">67</text>
<text x="86.5" y="58.4">3</text>
<text x="86.5" y="55.9">9</text>
<text x="160.4" y="55.9">109</text>
<text x="207.4" y="55.9">152</text>
<text x="207.4" y="58.4">154</text>
<text x="255.6" y="57.1">14</text>
<text x="39" y="63.5">61</text>
<text x="39" y="61">69</text>
<text x="86" y="63.5">19</text>
<text x="86.5" y="61">5</text>
<text x="160.4" y="63.5">110</text>
<text x="160.4" y="61">112</text>
<text x="207.4" y="61">146</text>
<text x="207.4" y="63.5">148</text>
<text x="255.6" y="62.2">15</text>
<text x="39" y="68.6">64</text>
<text x="39" y="66">68</text>
<text x="39" y="71.1">72</text>
<text x="86" y="71.1">16</text>
<text x="160.4" y="71.1">118</text>
<text x="160.4" y="68.6">122</text>
<text x="160.4" y="66">124</text>
<text x="255.6" y="67.3">17</text>
<text x="255.6" y="69.8">18</text>
<text x="39" y="73.7">70</text>
<text x="86" y="73.7">18</text>
<text x="160.4" y="73.7">116</text>
<text x="256" y="77.5">1</text>
<text x="256" y="74.9">2</text>
<text x="86" y="83.8">54</text>
<text x="86" y="81.3">56</text>
<text x="86" y="78.7">58</text>
<text x="160.4" y="83.8">140</text>
<text x="160.4" y="81.3">142</text>
<text x="39" y="88.9">20</text>
<text x="86" y="86.4">34</text>
<text x="160.4" y="88.9">128</text>
<text x="160.4" y="86.4">130</text>
<text x="260.1" y="87.1" transform="rotate(-90 260.1 87.1)">4</text>
<text x="262.6" y="87.1" transform="rotate(-90 262.6 87.1)">7</text>
<text x="265.2" y="87.6" transform="rotate(-90 265.2 87.6)">10</text>
<text x="267.7" y="87.6" transform="rotate(-90 267.7 87.6)">13</text>
<text x="270.3" y="87.6" transform="rotate(-90 270.3 87.6)">16</text>
<text x="272.8" y="87.8" transform="rotate(-90 272.8 87.8)">SH</text>
<text x="39" y="91.4">35</text>
<text x="39" y="94">36</text>
<text x="160.4" y="94">134</text>
<text x="160.4" y="91.4">136</text>
<text x="39" y="101.6">80</text>
<text x="39" y="99.1">97</text>
<text x="160.4" y="101.6">127</text>
<text x="160.4" y="99.1">129</text>
<text x="207.4" y="101.6">171</text>
<text x="39" y="104.1">82</text>
<text x="160.4" y="106.7">115</text>
<text x="160.4" y="104.1">117</text>
<text x="207.4" y="106.7">159</text>
<text x="207.4" y="104.1">169</text>
<text x="39" y="111.8">94</text>
<text x="39" y="109.2">96</text>
<text x="86" y="111.8">51</text>
<text x="86" y="109.2">55</text>
<text x="160.4" y="111.8">121</text>
<text x="160.4" y="109.2">123</text>
<text x="207.4" y="109.2">157</text>
<text x="207.4" y="111.8">165</text>
<text x="39" y="116.8">89</text>
<text x="39" y="119.4">91</text>
<text x="86" y="114.3">29</text>
<text x="86" y="116.8">50</text>
<text x="160.4" y="116.8">133</text>
<text x="160.4" y="114.3">135</text>
<text x="160.4" y="119.4">141</text>
<text x="207.4" y="114.3">163</text>
<text x="207.4" y="119.4">189</text>
<text x="39" y="124.5">92</text>
<text x="86" y="124.5">27</text>
<text x="160.4" y="121.9">139</text>
<text x="207.4" y="124.5">177</text>
<text x="207.4" y="121.9">187</text>
<text x="39" y="127">93</text>
<text x="39" y="129.5">95</text>
<text x="207.4" y="127">175</text>
<text x="207.4" y="129.5">183</text>
<text x="38.5" y="137.2">100</text>
<text x="39" y="132.1">21</text>
<text x="207.4" y="132.1">181</text>
<text x="207.4" y="137.2">193</text>
<text x="207.4" y="134.6">195</text>
<text x="39" y="139.7">99</text>
<text x="86" y="139.7">24</text>
<text x="86" y="142.2">48</text>
<text x="207.4" y="142.2">194</text>
<text x="207.4" y="139.7">196</text>
<text x="63.2" y="148.7" transform="rotate(-90 63.2 148.7)">1</text>
<text x="185.2" y="149.7" transform="rotate(-90 185.2 149.7)">107</text>
<text x="130.3" y="157.5">1</text>
<text x="130.3" y="160">2</text>
<text x="46.5" y="174">1</text>
<text x="55.4" y="174">2</text>
<text x="130.3" y="171.4">1</text>
<text x="130.3" y="174">2</text>
<text x="46.5" y="176.5">3</text>
<text x="46.5" y="179.1">5</text>
<text x="55.4" y="176.5">4</text>
<text x="55.4" y="179.1">6</text>
<text x="46.5" y="181.6">7</text>
<text x="46.5" y="184.1">9</text>
<text x="54.9" y="184.1">10</text>
<text x="55.4" y="181.6">8</text>
<text x="130.3" y="182.9">1</text>
<text x="130.3" y="185.4">2</text>
</g>
<g font-size="1.8" fill="#000084">
<text x="227.3" y="30.2">HDMI{HDMI}</text>
<text x="13.6" y="40.3">SD{SD}</text>
<text x="110.9" y="39">ETH{ETH}</text>
<text x="125.7" y="39">{CM4_USB}</text>
<text x="122.5" y="51.7">PCIe{PCIe}</text>
<text x="109.6" y="83.4">Radio{UART SWD ~{RESET} ~{BOOT}}</text>
<text x="109.6" y="102.5">CM4_DBG{TX RX}</text>
<text x="107.1" y="117.7">I2S{I2S}</text>
<text x="108.3" y="125.3">{I2C}</text>
<text x="112.1" y="130.4">Radio{UART SWD ~{RESET} ~{BOOT}}</text>
</g>
<g font-size="1.8" fill="#0f0f0f">
<text x="245.1" y="39.1">HDMI.D2+</text>
<text x="245.1" y="41.6">HDMI.D2-</text>
<text x="29.2" y="48">SD.DET</text>
<text x="29.2" y="42.9">SD.PWR</text>
<text x="86" y="43.2">10 ETH.TD1-</text>
<text x="86" y="45.7">12 ETH.TD1+</text>
<text x="88.9" y="48">ETH.TD2+</text>
<text x="142.2" y="48">CM4_USB_D-</text>
<text x="142.2" y="42.9">CM4_USB_OTG_ID</text>
<text x="142.2" y="45.4">CM4_USB_D+</text>
<text x="245.1" y="46.7">HDMI.D1-</text>
<text x="245.1" y="44.2">HDMI.D1+</text>
<text x="29.2" y="50.5">SD.CMD</text>
<text x="29.2" y="53">SD.CLK</text>
<text x="86" y="53.3">11 ETH.TD3+</text>
<text x="88.9" y="50.5">ETH.TD2-</text>
<text x="245.1" y="49.2">HDMI.D0+</text>
<text x="245.1" y="51.8">HDMI.D0-</text>
<text x="29.2" y="58.1">SD.D1</text>
<text x="29.2" y="55.6">SD.D0</text>
<text x="88.9" y="58.1">ETH.TD4+</text>
<text x="88.9" y="55.6">ETH.TD3-</text>
<text x="146" y="55.6">PCIe.~{RST}</text>
<text x="146" y="58.1">PCIe.~{CLKREQ} 102</text>
<text x="245.1" y="54.3">HDMI.CLK+ 12</text>
<text x="245.1" y="56.9">HDMI.CLK-</text>
<text x="29.2" y="60.7">SD.D2</text>
<text x="29.2" y="63.2">SD.D3</text>
<text x="88.9" y="60.7">ETH.TD4-</text>
<text x="146" y="60.7">PCIe.CLK-</text>
<text x="146" y="63.2">PCIe.CLK+</text>
<text x="146" y="65.7">PCIe.TX-</text>
<text x="245.1" y="61.9">HDMI.CEC</text>
<text x="86" y="68.6">15 ETH.LED_YELLOW</text>
<text x="86" y="66">17 ETH.LED_GREEN</text>
<text x="146" y="70.8">PCIe.RX-</text>
<text x="146" y="68.3">PCIe.TX+</text>
<text x="207.4" y="68.6">151 HDMI.CEC</text>
<text x="207.4" y="71.1">153 HDMI.HPD</text>
<text x="245.1" y="67">HDMI.SCL</text>
<text x="245.1" y="69.6">HDMI.SDA</text>
<text x="146" y="73.4">PCIe.RX+</text>
<text x="207.4" y="76.2">199 HDMI.SDA</text>
<text x="207.4" y="73.7">200 HDMI.SCL</text>
<text x="245.1" y="77.2">HDMI.HPD</text>
<text x="91.1" y="78.4">GPIO2</text>
<text x="91.1" y="83.5">GPIO4</text>
<text x="91.1" y="81">GPIO3</text>
<text x="207.4" y="83.8">182 HDMI.D0+</text>
<text x="207.4" y="78.7">188 HDMI.CLK+</text>
<text x="207.4" y="81.3">190 HDMI.CLK-</text>
<text x="86" y="88.9">30 Radio.SWDIO</text>
<text x="207.4" y="88.9">176 HDMI.D1+</text>
<text x="207.4" y="86.4">184 HDMI.D0-</text>
<text x="86" y="91.4">37 Radio.SWCLK</text>
<text x="86" y="94">39 Radio.TXD</text>
<text x="207.4" y="94">170 HDMI.D2+</text>
<text x="207.4" y="91.4">178 HDMI.D1-</text>
<text x="86" y="101.6">38 Radio.RTS</text>
<text x="86" y="96.5">40 Radio.RXD</text>
<text x="86" y="99.1">44 Radio.CTS</text>
<text x="207.4" y="96.5">172 HDMI.D2-</text>
<text x="86" y="106.7">28 CM4_DBG.RX</text>
<text x="86" y="104.1">31 CM4_DBG.TX</text>
<text x="90.1" y="108.9">GPIO14</text>
<text x="90.1" y="111.5">GPIO15</text>
<text x="86" y="119.4">49 I2S.CLK</text>
<text x="24.8" y="124.2">RUN_PG</text>
<text x="86" y="121.9">26 I2S.FS</text>
<text x="24.8" y="126.7">~{RPI_BOOT}</text>
<text x="86" y="127">25 I2S.DIN</text>
<text x="86" y="129.5">46 SDA</text>
<text x="86" y="137.2">41 Radio.~{RESET}</text>
<text x="86" y="134.6">45 Radio.~{BOOT}</text>
<text x="86" y="132.1">47 SCL</text>
<text x="24.8" y="139.4">GLOBAL_EN</text>
<text x="115.6" y="157.2">~{RPI_BOOT}</text>
<text x="100.3" y="171.2">RUN_PG</text>
<text x="37.5" y="176.2">GPIO2</text>
<text x="37.5" y="178.8">GPIO3</text>
<text x="37.5" y="181.3">GPIO4</text>
<text x="59" y="183.9">GPIO15</text>
<text x="59" y="181.3">GPIO14</text>
<text x="115.6" y="182.6">GLOBAL_EN</text>
</g>
<g font-size="1.8" fill="#725600">
<text x="21.5" y="105">~{LED_AMBER}</text>
<text x="23.6" y="102.5">~{FAN_PWM}</text>
<text x="23.9" y="130.4">~{LED_PWR}</text>
<text x="24.4" y="133">~{LED_ACT}</text>
<text x="25.6" y="135.5">~{EXTRST}</text>
<text x="94.4" y="140.6">~{SW_USER}</text>
<text x="94.4" y="143.1">~{SW_WIPE}</text>
<text x="126.7" y="167.9">RESET_CM4</text>
</g>
</svg>
